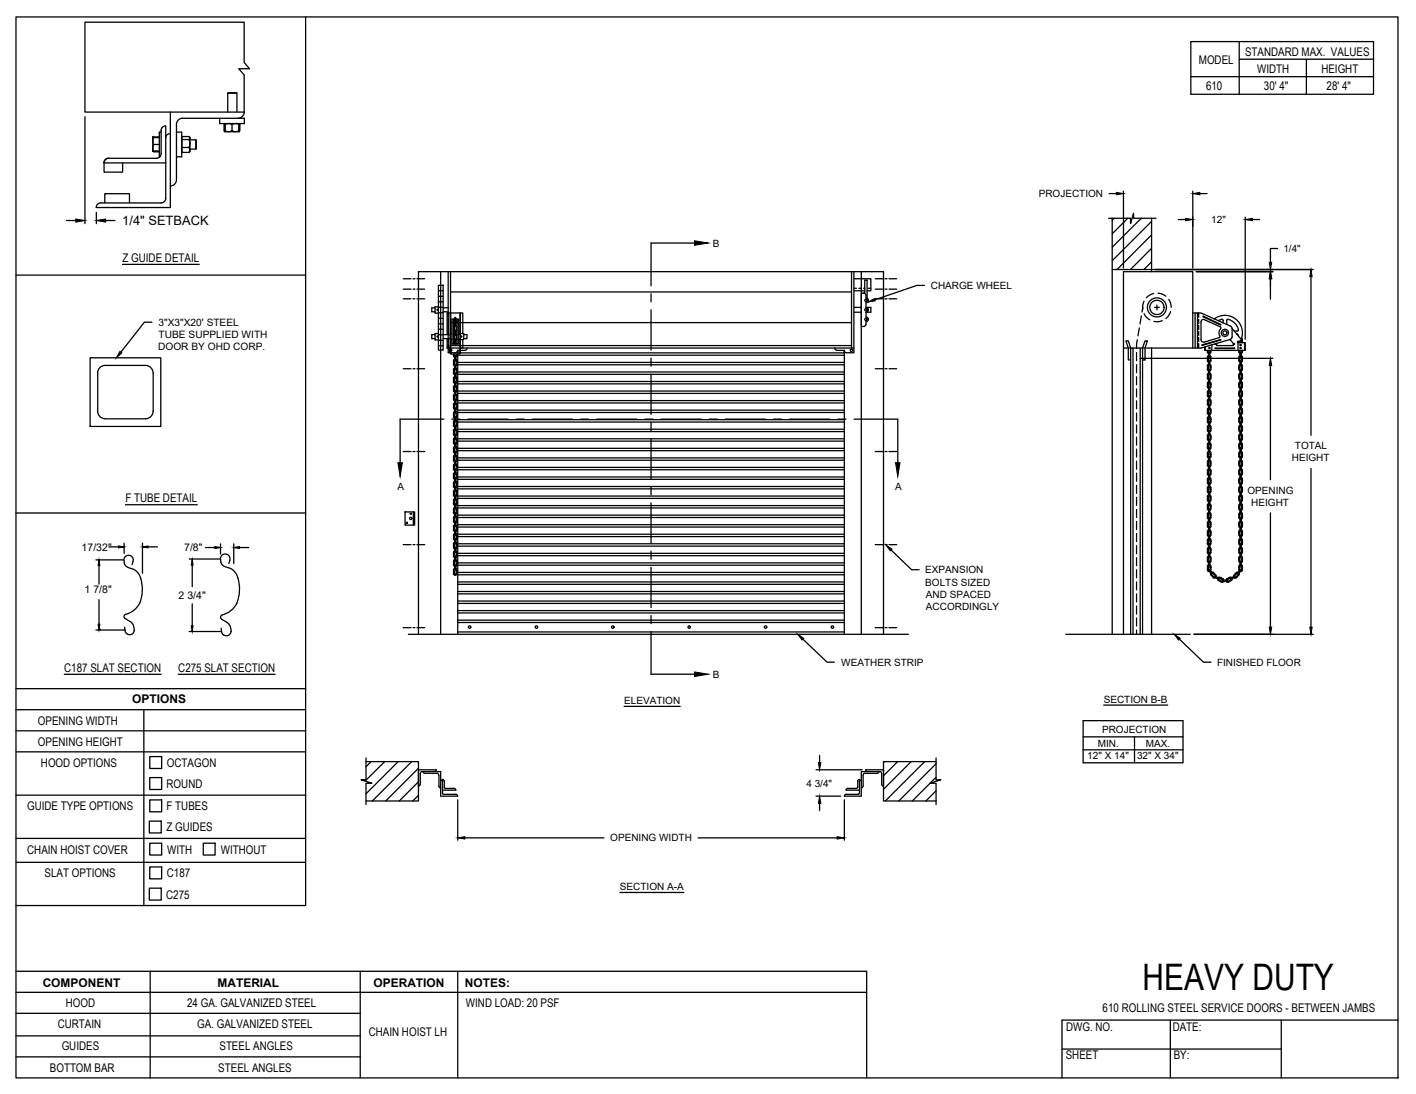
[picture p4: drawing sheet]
<svg xmlns="http://www.w3.org/2000/svg" width="279mm" height="216mm" viewBox="0 0 279 216" stroke-linecap="round" stroke-linejoin="round" font-family="sans-serif">
<!-- layer: ANNOTATIONS -->
<g fill="none" stroke="#000" stroke-width=".25">
<path d="M16.8 23v21.1M218.9 38.2h1.4M221.7 37.7v15.2M235.4 37.7v15.2M236.7 38.2h1.5M13.1 43.5h1.8M19 41.9v2.2M20.8 43.5h1.9M182.4 56.3h-1.5l-8.3 2.9M227.4 53.2h31.7M232.5 43.3h1.4M236.1 53.6h15.1"/>
<path d="M245.7 42.9v24M247.1 43.3h1.4M250.7 55v4.1M252.1 49h-1.4v2.8M258.7 54.6v31.3M30 63.6h-1.5l-4.6 5.9M225 70.7h26.2M250.7 72.1v22.6M258.7 92.5v31.3M18.9 110.5h5.4M19.5 110.5v4.8M19.5 118.3v6"/>
<path d="M21.5 107.9h3M24.5 107.2v2M28.1 107.2v5.9M28.1 107.9h3M37.3 110.3h6.2M37.9 110.3v5.5M37.9 119.2v5.4M40.5 108.1h3M43.5 107.3v2M46.1 107.3v3.9M46.1 108.1h3M175.8 108.5l4.1 3.9h1.5"/>
<path d="M250.7 101.2v22.6M18.9 124.3h5.8M37.3 124.6h6.2M123.1 139.4h11.1M158.4 126.1l4.8 4.6h1.5M217.8 139.1h12.6M232.7 126.1l4.8 4.6h1.5M235.6 125.2h23.5M90.3 157.8v8M161 151.9h9.1M161 157.1h4.9M161.7 149.1v1.4"/>
<path d="M161.7 158.5v1.5M166.6 157.8v8M213.7 142.2h19.7v8.3h-19.7zM213.7 145.4h19.7M213.7 148h19.7M223.9 145.4v5.1M91.7 165.4h27.5M122.3 176.1h12.6M137.8 165.4h27.4"/>
</g>
<!-- layer: CHAIN HOIST LH -->
<g fill="none" stroke="#000" stroke-width=".25">
<path d="M79.6 55h1.5M79.6 57.1h1.5M79.6 59h1.5M81.5 55h.4M81.5 57.1h.4M81.5 59h.4M82.3 55h1.5M82.3 57.1h1.5M82.3 59h1.5M86.5 56.3h.9v12.8h-.9zM86.5 59.6h.9M86.5 58.5h.9"/>
<path d="M86.5 57.4h.9M87 53.6v71.6M88.4 53.6v16h1.4l.4-.2 .1-.3v56.1M88.9 53.6v15.1M88.9 57.6h79.1M168 53.6v15.1M168.5 53.6v16h-1.4h-.3l-.2-.5v56.1M168.5 55h3.3v2.4h-.7M168.5 57.4h2.1M168.5 56.9h.5M169.5 56.9h.4M169.9 53.6v71.6"/>
<path d="M170.4 57.8l.4 .3 .1 .7a.48 .48 0 0 1 .4 .5 .48 .48 0 0 1-.4 .4v1M170.4 57.8h-.5v6.6h.5M170.4 56.9h.2M170.6 57.9v-2.6h.5v3.5M171.3 56.9h.5M172.7 55h1.5M172.7 57.1h1.5M172.7 59h1.5M174.6 55h.4M174.6 57.1h.4M174.6 59h.4M175.4 55h1.5"/>
<path d="M175.4 57.1h1.5M175.4 59h1.5M218.8 43.1h4.3v1l.6-2v1h4.4M219.5 53.2h7.7M219.5 43.1v82.1M219.9 43.1l-.4 .4M222.5 43.1l-3 3M225.2 43.1l-5.7 5.7M225.7 59.5l-.2 .9v.7M227.2 43.1v10.5M227.2 43.7l-7.7 7.8M227.2 46.4l-6.8 6.8"/>
<path d="M227.2 49l-4.1 4.2M227.2 51.7l-1.5 1.5M227.6 57.9l-.6 .2-.8 .7M228.5 57.8l.8 .2 .7 .5M230.6 59.1l.3 .6 .2 1M79.6 72.8h1.5M81.5 72.8h.4M82.3 72.8h1.5M85.9 60.7h-.7v.8h.7M85.9 66h-.7v.8h.7M86.3 61.1h.1zM86.4 66.4h.1"/>
<path d="M86.5 68.2h.9M86.5 61.7h.9M86.5 60.6h.9M86.5 60.6h-.6v1.2h.6M86.5 65.8h-.6v1.3h.6M86.5 67.2h.9M86.5 65h.9M86.5 63.9h.9M86.5 62.8h.9M87.4 61.5h1.1M87.4 60.7h1.1M87.4 66.8h1.4"/>
<path d="M88.2 66.8v1.9h80.3M88.5 61.8v.7M88.5 62.9v.8M88.5 64.1v.8M88.5 65.3v.7M88.5 66.8v.7M88.5 67.9v.8M88.8 61.8v8l.1-2.7 .2-.2M88.8 66l-2.3 .1M88.8 69.4v.2M88.8 68.1v.3M88.9 68.2h79.1"/>
<path d="M88.9 63.7h79.1M88.9 69.8l.2 .1M88.9 67.9h1.9M88.9 61.8v4M88.9 65.8l.2 .1M89.1 66.9h.1M89.1 65.9h.1M89.5 78.8l.2 .3M89.5 75.3l.2 .4M89.5 63.4l.2 .4M89.5 65.2l.2 .3M89.5 66.9l.2 .3"/>
<path d="M89.5 76.4v.8l.2 .2M89.5 78.4h.2v.4M89.5 72.9v.9l.2 .2M89.5 69.9v.4l.2 .2M89.5 63.4h.2h-.2M89.5 66.5h.2v.4M89.6 77.1l.1 .1M89.6 78.8l.1 .2M89.6 71.9l.1 .2M89.6 70.2l.1 .2M89.6 73.6l.1 .2M89.6 75.3l.1 .2"/>
<path d="M89.6 63.4l.1 .2M89.6 65.2l.1 .1M89.6 66.9l.1 .1M89.7 79.8v.3h-.2h.2v.4M89.7 78.1v.3h-.2M89.7 76.4v.2h-.2l.2 .1v.4M89.7 71.2v.3h-.2h.2v.4M89.7 74.7v.2h-.2l.2 .1v.4M89.7 72.9v.3h-.2h.2v.4M89.7 66.2v.3h-.2M89.7 64.5v.2h-.2l.2 .1v.4M89.7 63.2v.3"/>
<path d="M89.7 69.9v.3M89.7 79.5a1.09 1.09 0 0 0 0 1.3M89.7 77.8l-.2 .1v.9M89.7 76l-.2 .4M89.7 70.9a1.09 1.09 0 0 0 0 1.4M89.7 72.6l-.2 .3M89.7 74.3l-.2 .2v.9M89.7 62.9l-.2 .3M89.7 67.6l-.2 .3v-4.9h-.3v4.9M89.7 65.8l-.2 .4M89.7 64.1l-.2 .4M89.7 79.7l-.1 .1"/>
<path d="M89.7 77.9l-.1 .2M89.7 76.2l-.1 .2M89.7 71.1l-.1 .1M89.7 72.8l-.1 .1M89.7 74.5l-.1 .1M89.7 63l-.1 .2M89.7 67.8l-.1 .1M89.7 66l-.1 .2M89.7 64.3l-.1 .2M89.7 78h.2M89.7 70.3h.2M89.7 73.7h.2"/>
<path d="M89.7 67h.2M89.7 75.9h.2v.4M89.7 70.3v.8h.2M89.7 73.7v.9h.2M89.7 74.1h.2h-.2M89.7 72.4h.2v.5M89.7 67l.1 .9M89.7 77.6h.2v.4M89.7 65.6h.2M89.9 78.9h-.2v.8h.2M89.9 77.1h-.2v.9M89.9 75.4h-.2v.9h.2"/>
<path d="M89.9 72h-.2v.8h.2M89.9 63.5h-.2v.9h.2M89.9 62.7h-.2v.5h.2M89.9 67.8v.1M89.9 65.2l-.2 .1v.8h.2M89.9 79.7l.1 .1M89.9 77.9l.1 .2M89.9 76.2l.1 .2M89.9 71.1l.1 .1M89.9 74.5l.1 .1M89.9 72.8l.1 .1M89.9 63l.1 .2"/>
<path d="M89.9 67.8l.1 .1M89.9 66l.1 .2M89.9 64.3l.1 .2M89.9 79.5l.3 .3-.1 .9-.2 .1M89.9 77.8l.2 .1 .1 .9M89.9 76l.3 .4M89.9 70.9l.3 .3-.1 .9-.2 .2M89.9 74.3l.2 .2 .1 .9M89.9 72.6l.3 .3M89.9 62.9l.3 .3M89.9 67.6l.3 .3v-4.9h.3v4.9M89.9 65.8l.3 .4"/>
<path d="M89.9 64.1l.3 .4M89.9 78.9v.4h-.2h.2v.4M89.9 77.2v.4h-.2M89.9 70.3v.4h-.2h.2v.4M89.9 72v.4h-.2M89.9 63.5v.4h-.2h.2v.5M89.9 67v.4h-.2h.2v.4M89.9 62.7v.5M89.9 65.3v.8M89.9 73.7v.9M89.9 75.4v.4h-.2M90 78.8l-.1 .2"/>
<path d="M90 77.1l-.1 .1M90 70.2l-.1 .2M90 71.9l-.1 .2M90 75.3l-.1 .2M90 73.6l-.1 .2M90 63.4l-.1 .2M90 66.9l-.1 .1M90 65.2l-.1 .1M90 63.2v.3M90 64.5v.7M90 66.2v.7M90 69.9v.3"/>
<path d="M90 71.2v.7M90 72.9v.7M90 74.7v.7M90 76.4v.7M90 78.1v.7M90 79.8v.7M90.2 78.8l-.3 .3M90.2 75.3l-.3 .4M90.2 63.4l-.3 .4M90.2 66.9l-.3 .3M90.2 65.2l-.3 .3M90.2 76.4l-.1 .8-.2 .2"/>
<path d="M90.2 69.9l-.1 .4-.2 .2M90.2 72.9l-.1 .9-.2 .2M90.3 79.5h76.3M90.3 79.1h76.3M90.3 77.6h76.3M90.3 77.2h76.3M90.3 75.8h76.3M90.3 75.3h76.3M90.3 73.9h76.3M90.3 73.4h76.3M90.3 72h76.3M90.3 71.5h76.3"/>
<path d="M90.3 70.1h76.3M90.3 69.6h76.3M90.5 66.9l.2 .2 .1 2.7M90.5 65.9h.1M90.7 65.8l-.1 .1M90.8 69.8l-.2 .1h-1.5M90.8 61.8v4M90.8 68.1v.3M90.8 69.4v.2M90.8 61.8v8M90.8 65.8h.7v1.2h-.7M91 66.4v.1z"/>
<path d="M91.3 65.8v-4h-3.1v4.2M91.3 67v1.7h-.5M91.5 66h.6v.8h-.6M92.2 68.7l-.1 .2-.4 .3h-1.4v.4M164.7 68.7l.2 .4 .3 .1M165.2 69.2h1.4v.4M168.5 60.7h1.4M168.5 61.6h1.4M170.9 60.7a.48 .48 0 0 1 .4 .4 .48 .48 0 0 1-.4 .5M170.9 64l-.3 .4h-.2M170.9 61.6v.9a.48 .48 0 0 1 .4 .5 .48 .48 0 0 1-.4 .5v.5M170.9 60.7h.9v.9h-.9"/>
<path d="M172.7 72.8h1.5M174.6 72.8h.4M175.4 72.8h1.5M223.1 71h-.5v-2.3l-.4-1.4h.4l.5 1.4v56.5M223.6 68.7v56.5M224.3 69.6v1.6M224.3 72v1.6M224.3 74.3v1.6M224.3 76.7v1.6M224.3 79.1v1.6M224.4 67.1l-.1 1.7M224.8 64.7l-.3 1.6"/>
<path d="M225 68.7v56.5M225.2 62.4l-.3 1.5M225.4 71h.5v-2.3l.5-1.4h-.5l-.5 1.4v56.5M225.5 60.7l-.2 .9M225.7 61.9l.5 .7 .7 .5M227.2 68.7v56.5M227.8 60.7h.9M228.3 60.2v1M229.3 63.3l-.9 .2-.7-.1M231 61.5l-.5 .9-.4 .5M235.4 68.7v-15.1h-13.7v71.6M235.4 61.8h1.6l5.8 2.6"/>
<path d="M235.8 61.8v6.9M236.3 61.8v6.9M236.5 61.8v.8M236.5 63v.8M236.5 64.2v.8M236.5 65.4v.8M236.5 66.6v.8M236.5 67.8v.9M237 63.5l.2-.4h.5l3.2 1.4v.4M237 63.5v3.5l.2 .4 .4 .1M237.4 62.5l.1-.1 3.4 1.7-3.5-1.6M237.8 68.4v.8"/>
<path d="M238.2 74.6l.3 .4M238.2 72.9l.3 .3M238.2 78.1l.3 .3M238.2 76.3l.3 .4M238.2 79.8l.3 .3M238.2 71.2l.3 .3M238.2 69.5l.3 .3M238.3 70.8h.1l.1 .5M238.3 69.2v.3M238.3 70.5v.7M238.3 72.2v.7M238.3 73.9v.7"/>
<path d="M238.3 75.6v.7M238.3 77.4v.7M238.3 79.1v.7M238.4 72.2l.1 .8M238.4 75.6l.1 .9M238.4 69.2l.1 .4M238.5 73.6l-.3 .3M238.5 71.9l-.3 .3M238.5 77l-.3 .4M238.5 75.3l-.3 .3M238.5 78.7l-.3 .4M238.5 70.1l-.3 .4"/>
<path d="M238.5 73.8v1M238.5 72l-.1 .2M238.5 77.2v1M238.5 75.5l-.1 .1M238.5 78.9v1M238.5 70.3l-.1 .5h-.1M238.5 74.7h.2M238.5 73h.2M238.5 77.3h.2M238.5 74.7v.4h.2M238.5 73v.4h.2h-.2l.1 .5 .1-.9M238.5 77.3l.1-1 .1 1"/>
<path d="M238.5 71.2l.2 .1v.4h-.2h.2l-.1 .5zM238.5 78.1h.2l-.1 1-.1-.6h.2h-.2zM238.5 69.5h.2v.5h-.2h.2l-.1 .5zM238.7 75.5l.1 .1M238.7 73.8l.1 .1M238.7 72l.1 .2M238.7 77.2l.1 .2M238.7 78.9l.1 .2M238.7 70.3l.1 .2M238.7 73.6l.2 .2v.8l-.2 .4M238.7 71.9l.2 .3M238.7 77a1.02 1.02 0 0 1 0 1.4"/>
<path d="M238.7 75.3l.2 .3M238.7 78.7l.2 .4v.8l-.2 .2M238.7 70.1l.2 .4v.8l-.2 .2M238.7 74.7l-.1 .9-.1-.5h.2M238.7 76.8h-.2h.2M238.7 68.1l-.1 .1M238.8 74.6l-.1 .2M238.8 72.9l-.1 .1M238.8 76.3l-.1 .2M238.8 78.1l-.1 .1M238.8 79.8l-.1 .1M238.8 69.5l-.1 .1"/>
<path d="M238.8 71.2l-.1 .1M238.8 73.9v.3h.1h-.1v.4M238.8 72.2v.3h.1M238.8 77.4v.2h.1h-.1v.5M238.8 75.6v.3h.1h-.1v.4M238.8 79.1v.3h.1h-.1v.4M238.8 69.2v.3M238.8 70.5v.7M238.9 72.2v.8l-.2 .2M238.9 72.5h-.1v.4M238.9 75.6v.9l-.2 .2M238.9 69.2v.4l-.2 .2"/>
<path d="M239.1 68.1v1.1M239.6 62.9a3.5 3.5 0 0 1 4.2 0 3.5 3.5 0 0 1 1.1 4.1M239.8 67.8v.1M239.8 68.7v.1M239.8 68.7h3.8v.1M239.8 68.8h3.8M239.8 67.9h.3M239.9 67.8h.2M240.8 67.1v-.1l-3.6 1.1M240.8 64.9a1.51 1.51 0 0 0-.1 1.6l-3.1 1M240.9 67.1l-3.7 1.1v-.1M241 63l.3 .1v.6"/>
<path d="M241 63l-.6 .3M242.3 63a2.46 2.46 0 0 1 2 2.2l-.8 .1M242.3 63l-.2 .1v1M242.7 67l.7 .7v.5h-3.3v-.4M242.8 67l-5.8 1.7h-15.3M242.8 64.4l.3 .4M243.1 66.5l-.3 .5M243.1 66.5v-1.7l2 2.4-.8 .2M243.4 67.8l.2 .1h-.2M244.1 66l.3 .3M244.1 66h.1M244.2 67.4v.1l.1 .1"/>
<path d="M244.3 67.6h1.4v1.6h-8v-.7M244.3 67.6v1.6M244.5 75.6v.9l.2 .2M244.5 72.5h.1l.1 .5M244.5 72.2v.8l.2 .2M244.5 69.2v.4l.2 .2M244.6 75.6v.3h-.1h.1l.1 .6M244.6 72.2v.3h-.1M244.6 69.2l.1 .4M244.6 67.5v.1M244.7 78.7l-.2 .4v.8l.2 .2M244.7 77a1.02 1.02 0 0 0 0 1.4"/>
<path d="M244.7 75.3l-.2 .3M244.7 71.9l-.2 .3M244.7 73.6l-.2 .2v.8l.2 .4M244.7 70.1l-.2 .4v.8l.2 .2M244.7 78.9l-.1 .5h-.1h.1l.1 .5M244.7 77.2l-.1 .4h-.1h.1l.1 .6M244.7 72l-.1 .2M244.7 73.8l-.1 .4h-.1h.1l.1 .6M244.7 75.5l-.1 .1M244.7 70.3v1M244.7 77.3h.2M244.7 73h.2"/>
<path d="M244.7 74.7h.2M244.7 78.5h.2h-.2M244.7 73v.8h.2M244.7 74.7v.9h.2M244.7 75.1h.2v.5M244.8 67.2l-.2 .4M244.9 78.1h-.2v.9h.2M244.9 79.9h-.2v.8M244.9 76.4h-.2v.9M244.9 71.3h-.2v.4h.2h-.2v.4h.2M244.9 69.5l-.2 .1v.8h.2M244.9 78.9v1"/>
<path d="M244.9 75.5l.1 .1M244.9 77.2v1M244.9 72l.1 .2M244.9 73.8v1M244.9 70.3l.1 .5h.2M244.9 78.7l.3 .4-.1 .8-.2 .2M244.9 75.3l.3 .3M244.9 77l.3 .4-.1 .8-.2 .2M244.9 71.9l.3 .3M244.9 73.6l.2 .2 .1 .8-.3 .4M244.9 70.1l.2 .2 .1 .9-.3 .3M244.9 76.4v.4h-.2h.2v.5"/>
<path d="M244.9 79.9v.4h-.2M244.9 73v.4h-.2h.2v.5M244.9 74.7v.4h-.2M244.9 69.6v.8M244.9 70h-.2h.2M244.9 71.3v.8M244.9 78.1v.9M244.9 66.9l.1 .1M245 75.6l-.1 .9M245 72.2l-.1 .8M245 69.2l-.1 .4M245 67.6v-.3h.2v.3"/>
<path d="M245 67.1h.1M245 66.7l.2 .6h-.2v-.1M245.2 75.6l-.1 .9-.2 .2M245.2 72.2l-.1 .8-.2 .2M245.2 69.2l-.1 .4-.2 .2M245.2 70.8h-.2l-.1 .5M245.6 67.6v1.6M79.6 89.1h1.5M81.5 89.1h.4M82.3 89.1h1.5M89.5 90.8l.2 .4M89.5 92.1h.2v.5"/>
<path d="M89.5 98.7v.9l.2 .2M89.5 97.3h.2v.4M89.5 97v.9l.2 .2M89.5 95.6h.2v.4M89.5 86.7v.8l.2 .2M89.5 83.5h.2v.5M89.5 81.8h.2v.4M89.6 90.8l.1 .2M89.6 92.6l.1 .1M89.6 94.3l.1 .1M89.6 99.4l.1 .2M89.6 96l.1 .1"/>
<path d="M89.6 97.7l.1 .2M89.6 85.7l.1 .1M89.6 84l.1 .1M89.6 87.4l.1 .1M89.6 89.1l.1 .2M89.6 82.2l.1 .2M89.6 80.5l.1 .2M89.7 90.1v.3h-.2h.2v.4M89.7 93.6v.3h-.2h.2v.4M89.7 91.9v.2h-.2M89.7 98.7v.3h-.2h.2v.4M89.7 97v.3h-.2"/>
<path d="M89.7 95.3v.3h-.2M89.7 83.3v.2h-.2M89.7 85v.2l-.2 .1h.2v.4M89.7 88.4v.3h-.2h.2v.4M89.7 86.7v.3h-.2h.2v.4M89.7 81.5v.3h-.2M89.7 93.2a1.09 1.09 0 0 0 0 1.4M89.7 89.8l-.2 .2v.8M89.7 91.5l-.2 .4v.8l.2 .2M89.7 98.4l-.2 .3M89.7 94.9l-.2 .2v.9l.2 .3M89.7 96.7l-.2 .3"/>
<path d="M89.7 82.9l-.2 .4v.8l.2 .2M89.7 84.6l-.2 .2v.9l.2 .3M89.7 86.3l-.2 .4M89.7 88.1l-.2 .3v.9l.2 .1M89.7 81.2l-.2 .2v.8l.2 .4M89.7 90l-.1 .1M89.7 91.7l-.1 .2M89.7 93.4l-.1 .2M89.7 98.6l-.1 .1M89.7 96.8l-.1 .2M89.7 95.1l-.1 .2M89.7 83.1l-.1 .2"/>
<path d="M89.7 84.8l-.1 .2M89.7 86.5l-.1 .2M89.7 88.2l-.1 .2M89.7 81.4l-.1 .1M89.7 91.8h.2M89.7 99.5h.2M89.7 96.1h.2M89.7 88.3h.2M89.7 85.8h.2M89.7 91.3h.2v.5M89.7 99.5v.9h.2M89.7 96.1v.8h.2"/>
<path d="M89.7 96.5h.2h-.2M89.7 87.9h.2h-.2M89.7 86.2h.2v.4M89.7 85.8v.8h.2M89.7 89.6h.2v.5M89.7 99.9h.2v.5M89.9 92.6h-.2v.9h.2M89.9 90.9h-.2v.9M89.9 94.4h-.2v.8h.2M89.9 97.8h-.2v.9l.2-.1M89.9 89.2h-.2v.9h.2M89.9 82.3h-.2v.9h.2"/>
<path d="M89.9 84h-.2v.9h.2M89.9 87.5h-.2v.8M89.9 80.6h-.2v.8h.2M89.9 90l.1 .1M89.9 93.4l.1 .2M89.9 91.7l.1 .2M89.9 98.6l.1 .1M89.9 96.8l.1 .2M89.9 95.1l.1 .2M89.9 83.1l.1 .2M89.9 84.8l.1 .2M89.9 88.2l.1 .2"/>
<path d="M89.9 86.5l.1 .2M89.9 81.4l.1 .1M89.9 89.8l.2 .2 .1 .8M89.9 93.2l.2 .2 .1 .9-.3 .3M89.9 91.5l.2 .2 .1 .9-.3 .3M89.9 98.4l.3 .3M89.9 96.7l.3 .3M89.9 94.9l.2 .2 .1 .9-.3 .3M89.9 82.9l.3 .4-.1 .8-.2 .2M89.9 84.6l.3 .4-.1 .8-.2 .2M89.9 88.1l.2 .2 .1 .8-.3 .3M89.9 86.3l.3 .4"/>
<path d="M89.9 81.2l.3 .3-.1 .9-.2 .2M89.9 92.6v.4h-.2h.2v.5M89.9 90.9v.4h-.2M89.9 97.8v.4h-.2h.2v.5M89.9 99.5v.4h-.2M89.9 94.4v.4h-.2h.2v.4M89.9 89.2v.4h-.2M89.9 82.3v.4h-.2h.2v.5M89.9 84v.4h-.2l.2 .1v.4M89.9 85.8v.3h-.2M89.9 80.6v.4h-.2h.2v.4M89.9 87.5v.8"/>
<path d="M89.9 96.1v.8M90 90.8l-.1 .2M90 94.3l-.1 .1M90 92.6l-.1 .1M90 99.4l-.1 .2M90 97.7l-.1 .2M90 96l-.1 .1M90 84l-.1 .1M90 85.7l-.1 .1M90 89.1l-.1 .2M90 87.4l-.1 .1M90 80.5l-.1 .2"/>
<path d="M90 82.2l-.1 .2M90 81.5v.7M90 83.3v.7M90 85v.7M90 86.7v.7M90 88.4v.7M90 90.1v.7M90 91.9v.7M90 93.6v.7M90 95.3v.7M90 97v.7M90 98.7v.7"/>
<path d="M90.2 90.8l-.3 .4M90.2 98.7l-.1 .9-.2 .2M90.2 97l-.1 .9-.2 .2M90.2 86.7l-.1 .8-.2 .2M90.3 99.8h76.3M90.3 98.4h76.3M90.3 97.9h76.3M90.3 96.5h76.3M90.3 96h76.3M90.3 94.6h76.3M90.3 94.1h76.3M90.3 92.7h76.3"/>
<path d="M90.3 92.2h76.3M90.3 90.8h76.3M90.3 90.4h76.3M90.3 88.9h76.3M90.3 88.5h76.3M90.3 87.1h76.3M90.3 86.6h76.3M90.3 85.2h76.3M90.3 84.7h76.3M90.3 83.3h76.3M90.3 82.8h76.3M90.3 81.4h76.3"/>
<path d="M90.3 80.9h76.3M172.7 89.1h1.5M174.6 89.1h.4M175.4 89.1h1.5M224.3 81.5v1.6M224.3 83.9v1.5M224.3 86.3v1.5M224.3 88.6v1.6M224.3 91v1.6M224.3 93.4v1.6M224.3 95.8v1.6M224.3 98.1v1.6"/>
<path d="M238.2 91.8l.3 .3M238.2 95.3l.3 .3M238.2 93.5l.3 .4M238.2 98.7l.3 .3M238.2 97l.3 .3M238.2 84.9l.3 .4M238.2 86.6l.3 .4M238.2 90.1l.3 .3M238.2 88.4l.3 .3M238.2 81.5l.3 .3M238.2 83.2l.3 .4M238.3 80.8v.7"/>
<path d="M238.3 82.5v.7M238.3 84.2v.7M238.3 86v.7M238.3 87.7v.7M238.3 89.4v.7M238.3 91.1v.7M238.3 92.8v.7M238.3 94.6v.7M238.3 96.3v.7M238.3 98v.7M238.3 99.7v.7M238.4 86.6l.1 .2"/>
<path d="M238.4 90.1l.1 .2M238.4 98l.1 .8M238.4 86v.7M238.5 90.8l-.3 .3M238.5 94.2l-.3 .4M238.5 92.5l-.3 .3M238.5 99.4l-.3 .3M238.5 97.7l-.3 .3M238.5 95.9l-.3 .4M238.5 83.9l-.3 .3M238.5 85.6l-.3 .3M238.5 89.1l-.3 .3"/>
<path d="M238.5 87.3l-.3 .4M238.5 80.5l-.3 .3M238.5 82.2l-.3 .3M238.5 91v1M238.5 94.4v1M238.5 92.7v1M238.5 99.5l-.1 .9M238.5 97.8l-.1 .2M238.5 96.1v1M238.5 84.1v1M238.5 85.8l-.1 .1M238.5 89.2l-.1 .9"/>
<path d="M238.5 87.5v1M238.5 80.6v1.1M238.5 82.4v1M238.5 80.7h.2M238.5 92.8h.2M238.5 95.3h.2M238.5 98.8h.2M238.5 91h.2M238.5 85h.2M238.5 92.8v-.5h.2h-.2l.1-.5 .1 1M238.5 98.8v.4h.2h-.2l.1 .5 .1-.9M238.5 95.3v.4l.2 .1h-.2l.1 .5 .1-1"/>
<path d="M238.5 85v.4h.2h-.2l.1 .6 .1-1M238.5 93.6h.2l-.1 1-.1-.6h.2h-.2zM238.5 97l.2 .1-.1 .9-.1-.5h.2h-.2zM238.5 83.2l.2 .1-.1 .9zM238.5 86.7h.2l-.1 1-.1-.5h.2l-.2-.1zM238.5 81.5l.2 .1-.1 .9-.1-.5h.2h-.2zM238.7 91l.1 .1M238.7 92.7l.1 .1M238.7 94.4l.1 .2M238.7 99.5l.1 .2M238.7 97.8l.1 .2M238.7 96.1l.1 .2"/>
<path d="M238.7 84.1l.1 .1M238.7 85.8l.1 .1M238.7 87.5l.1 .2M238.7 89.2l.1 .2M238.7 82.4l.1 .1M238.7 80.6l.1 .2M238.7 90.8a1.02 1.02 0 0 1 0 1.3M238.7 92.5l.2 .2v.8l-.2 .4M238.7 94.2l.2 .2v.9l-.2 .3M238.7 99.4l.2 .2v.8M238.7 95.9a1.02 1.02 0 0 1 0 1.4M238.7 97.7l.2 .3"/>
<path d="M238.7 83.9a1.02 1.02 0 0 1 0 1.4M238.7 89.1l.2 .1v.9M238.7 85.6l.2 .3M238.7 87.3l.2 .2v.9l-.2 .3M238.7 82.2a1.02 1.02 0 0 1 0 1.4M238.7 80.5l.2 .3v.9l-.2 .1M238.7 80.3h-.2l.1-.5 .1 .9M238.7 90.6h-.2l.1-.5 .1 .9M238.7 83.7h-.2h.2M238.7 88.9h-.2l.1-.5v1l-.1-.5h.2M238.7 80.3h-.2v.4M238.7 90.6h-.2v.4"/>
<path d="M238.8 91.8l-.1 .2M238.8 93.5l-.1 .2M238.8 95.3l-.1 .1M238.8 97l-.1 .1M238.8 98.7l-.1 .1M238.8 86.6l-.1 .2M238.8 84.9l-.1 .2M238.8 88.4l-.1 .1M238.8 90.1l-.1 .2M238.8 83.2l-.1 .2M238.8 81.5l-.1 .2M238.8 91.1v.3h.1h-.1v.4"/>
<path d="M238.8 94.6v.2h.1M238.8 92.8v.3h.1h-.1v.4M238.8 99.7v.3h.1h-.1v.4M238.8 98v.3h.1h-.1v.4M238.8 96.3v.3h.1h-.1v.4M238.8 84.2v.3h.1h-.1v.4M238.8 86v.2h.1M238.8 89.4v.3h.1h-.1v.4M238.8 87.7v.2h.1l-.1 .1v.4M238.8 80.8v.3h.1M238.8 82.5v.3h.1h-.1v.4M238.9 86.6l-.2 .4"/>
<path d="M238.9 90.1l-.2 .3M238.9 94.8h-.1v.5M238.9 98v.8l-.2 .2M238.9 86.3h-.1v.4M238.9 81.1h-.1v.4M238.9 86v.7M244.5 90.1l.2 .3M244.5 86.6l.2 .4M244.5 81.1h.1l.1 .6M244.5 86.3h.1v.4M244.5 98v.8l.2 .2M244.5 94.8h.1l.1 .6"/>
<path d="M244.5 86v.7M244.6 90.1l.1 .2M244.6 86.6l.1 .2M244.6 86v.2h-.1M244.6 98v.3h-.1h.1l.1 .5M244.7 82.2a1.02 1.02 0 0 0 0 1.4M244.7 80.5l-.2 .3v.9l.2 .1M244.7 89.1l-.2 .1v.9M244.7 87.3l-.2 .2v.9l.2 .3M244.7 83.9a1.02 1.02 0 0 0 0 1.4M244.7 85.6l-.2 .3M244.7 95.9a1.02 1.02 0 0 0 0 1.4"/>
<path d="M244.7 97.7l-.2 .3M244.7 99.4l-.2 .2v.8M244.7 94.2l-.2 .2v.9l.2 .3M244.7 92.5l-.2 .2v.8l.2 .4M244.7 90.8a1.02 1.02 0 0 0 0 1.3M244.7 80.6l-.1 .5h-.1M244.7 82.4l-.1 .4h-.1h.1l.1 .6M244.7 87.5l-.1 .4-.1 .1h.1l.1 .5M244.7 89.2l-.1 .5h-.1h.1v.4M244.7 84.1l-.1 .4h-.1h.1l.1 .6M244.7 85.8l-.1 .1M244.7 96.1l-.1 .5h-.1h.1l.1 .5"/>
<path d="M244.7 97.8l-.1 .2M244.7 99.5l-.1 .5h-.1h.1v.4M244.7 92.7l-.1 .4h-.1h.1l.1 .6M244.7 94.4l-.1 .4h-.1M244.7 91l-.1 .4h-.1h.1l.1 .6M244.7 85h.2M244.7 91h.2M244.7 98.8h.2M244.7 95.3h.2M244.7 92.8h.2M244.7 80.7h.2M244.7 85v.9h.2"/>
<path d="M244.7 85.4h.2h-.2M244.7 95.3v.9h.2M244.7 98.8v.8h.2M244.7 80.3h.2v.4M244.7 90.6h.2v.4M244.7 88.9h.2v.4M244.9 81.6h-.2v.8h.2M244.9 83.3h-.2v.9l.2-.1M244.9 86.7h-.2v.9h.2M244.9 88.4h-.2v.9h.2M244.9 90.2h-.2v.8M244.9 97.1h-.2v.8h.2"/>
<path d="M244.9 91.9h-.2v.9M244.9 93.6h-.2v.9h.2M244.9 82.4v1M244.9 80.6v1.1M244.9 87.5v1M244.9 89.2l.1 .9M244.9 85.8l.1 .1M244.9 84.1v1M244.9 96.1v1M244.9 97.8l.1 .2M244.9 99.5l.1 .9M244.9 92.7v1"/>
<path d="M244.9 94.4v1M244.9 91v1M244.9 82.2l.2 .2 .1 .8-.3 .4M244.9 80.5l.2 .2 .1 .8-.3 .3M244.9 87.3l.3 .4-.1 .8-.2 .2M244.9 89.1l.2 .1 .1 .9M244.9 85.6l.3 .3M244.9 83.9l.2 .2 .1 .8-.3 .4M244.9 95.9l.3 .4-.1 .8-.2 .2M244.9 97.7l.3 .3M244.9 99.4l.2 .2 .1 .8M244.9 92.5l.3 .3-.1 .9-.2 .2"/>
<path d="M244.9 94.2l.3 .4-.1 .8-.2 .2M244.9 90.8l.2 .2 .1 .8-.3 .3M244.9 81.6v.4h-.2h.2v.4M244.9 86.7v.4h-.2l.2 .1v.4M244.9 88.5v.4h-.2M244.9 83.3v.4h-.2h.2v.5M244.9 90.2v.4h-.2M244.9 95.3v.4l-.2 .1h.2v.4M244.9 97.1v.4h-.2h.2v.4M244.9 98.8v.4h-.2h.2v.5M244.9 91.9v.4h-.2h.2v.5M244.9 93.6v.4h-.2h.2v.5"/>
<path d="M244.9 85v.9M245 90.1l-.1 .2M245 86.6l-.1 .2M245 98l-.1 .8M245 86v.7M245.2 90.1l-.3 .3M245.2 86.6l-.3 .4M245.2 98l-.1 .8-.2 .2M245.2 86v.7M79.6 107.5h1.5M79.9 101h1.9v2.6h-1.9zM81.5 107.5h.4"/>
<path d="M81.6 101v2.6M82.3 107.5h1.5M89.5 101.1l.2 .4M89.5 111.5l.2 .3M89.5 105.9h.2v.4M89.5 112.5v.7a.35 .35 0 0 0 .3 .3 .35 .35 0 0 0 .4-.3v-.7M89.5 109.3h.2v.4M89.5 109.1v.8l.2 .2M89.6 102.9l.1 .1M89.6 104.6l.1 .1M89.6 101.1l.1 .2M89.6 108l.1 .2"/>
<path d="M89.6 113.2l.2 .2 .2-.2M89.6 111.5l.1 .1M89.6 109.7l.1 .2M89.6 106.3l.1 .2M89.7 100.5v.2h-.2h.2v.5M89.7 102.2v.2l-.2 .1h.2v.4M89.7 105.6v.3h-.2M89.7 103.9v.3h-.2h.2v.4M89.7 110.8v.2l-.2 .1h.2v.4M89.7 112.5v.3h-.2h.2v.4M89.7 109.1v.2h-.2M89.7 107.3v.3h-.2h.2v.4"/>
<path d="M89.7 100.1l-.2 .2v.9M89.7 101.8l-.2 .2v.9l.2 .3M89.7 103.5l-.2 .4v.8l.2 .2M89.7 105.3l-.2 .3v.9l.2 .1M89.7 107a1.09 1.09 0 0 0 0 1.4M89.7 112.2l-.2 .3M89.7 110.4l-.2 .2v.9M89.7 108.7l-.2 .3M89.7 100.3l-.1 .1M89.7 102l-.1 .2M89.7 103.7l-.1 .2M89.7 105.5l-.1 .1"/>
<path d="M89.7 112.3l-.1 .2M89.7 110.6l-.1 .2M89.7 108.9l-.1 .1M89.7 107.2l-.1 .1M89.7 102.1h.2M89.7 103.8h.2M89.7 109.8h.2M89.7 109.8v.9h.2M89.7 112h.2v.4M89.9 101.2h-.2v.4h.2h-.2v.5M89.9 104.7h-.2v.8h.2M89.9 102.9h-.2v.9"/>
<path d="M89.9 108.1h-.2v.4h.2h-.2v.5h.2M89.9 111.5h-.2v.9h.2M89.9 106.4h-.2v.8h.2M89.9 100.3l.1 .1M89.9 102l.1 .2M89.9 105.5l.1 .1M89.9 103.7l.1 .2M89.9 110.6l.1 .2M89.9 112.3l.1 .2M89.9 108.9l.1 .1M89.9 107.2l.1 .1M89.9 100.1l.2 .2 .1 .9"/>
<path d="M89.9 101.8l.3 .4-.1 .8-.2 .2M89.9 105.3l.2 .2 .1 .8-.3 .3M89.9 103.5l.2 .2 .1 .9-.3 .3M89.9 110.4l.2 .2 .1 .9M89.9 112.2l.3 .3M89.9 108.7l.3 .3M89.9 107l.2 .2 .1 .8-.3 .4M89.9 104.7v.4h-.2h.2v.4M89.9 103v.4h-.2h.2v.4M89.9 109.8v.4h-.2h.2v.5M89.9 111.5v.5h-.2M89.9 106.4v.4h-.2h.2v.5"/>
<path d="M89.9 101.2v.9M89.9 108.1v.9M90 101.1l-.1 .2M90 102.9l-.1 .1M90 104.6l-.1 .1M90 106.3l-.1 .2M90 111.5l-.1 .1M90 109.7l-.1 .2M90 108l-.1 .2M90 100.5v.7M90 102.2v.7M90 103.9v.7"/>
<path d="M90 105.6v.7M90 107.3v.7M90 109.1v.6M90 110.8v.7M90 112.5v.7M90.2 101.1l-.3 .4M90.2 111.5l-.3 .3M90.2 109.1l-.1 .8-.2 .2M90.3 119.1h76.3M90.3 118.6h76.3M90.3 117.2h76.3M90.3 116.7h76.3"/>
<path d="M90.3 115.3h76.3M90.3 114.9h76.3M90.3 113.4h76.3M90.3 113h76.3M90.3 111.5h76.3M90.3 111.1h76.3M90.3 109.7h76.3M90.3 109.2h76.3M90.3 107.8h76.3M90.3 107.3h76.3M90.3 105.9h76.3M90.3 105.4h76.3"/>
<path d="M90.3 104h76.3M90.3 103.5h76.3M90.3 102.1h76.3M90.3 101.7h76.3M90.3 100.2h76.3M172.7 107.5h1.5M174.6 107.5h.4M175.4 107.5h1.5M224.3 100.5v1.6M224.3 102.9v1.6M224.3 105.3v1.6M224.3 107.7v1.6"/>
<path d="M224.3 110.1v1.6M224.3 112.4v1.6M224.3 114.8v1.6M224.3 117.2v1.6M224.3 119.6v1.6M238.2 102.1l.3 .4M238.2 100.4l.3 .3M238.2 103.9l.3 .3M238.2 105.6l.3 .3M238.2 107.3l.3 .3M238.2 112.4l.2 .3 .3 .1M238.2 110.7l.3 .4"/>
<path d="M238.2 109l.3 .4M238.3 101.5v.7M238.3 103.2v.7M238.3 104.9v.7M238.3 106.6v.7M238.3 108.3v.7M238.3 110v.7M238.3 111.8v.7M238.4 100.4l.1 .2M238.4 103.9l.1 .1M238.4 101.5l.1 .8M238.4 111.8v.6l.2 .2"/>
<path d="M238.5 101.1l-.3 .3M238.5 102.8l-.3 .4M238.5 106.2l-.3 .4M238.5 104.5l-.3 .4M238.5 111.4l-.3 .3M238.5 109.7l-.3 .3M238.5 108l-.3 .3M238.5 101.3l-.1 .1M238.5 103l-.1 .9M238.5 106.4v1M238.5 104.7v1M238.5 111.6l-.1 .1"/>
<path d="M238.5 109.9v1M238.5 108.2v1M238.5 103.1h.2M238.5 106.5h.2M238.5 109.1h.2M238.5 103.1v-.5h.2v.5M238.5 106.5l.1-.9 .1 .9M238.5 109.1l.1 .9 .1-.5h-.2h.2v-.4M238.5 103.9h.2l-.1 1-.1-.5h.2l-.2-.1zM238.5 102.2h.2v.4h-.2zM238.5 107.3l.2 .1-.1 .9-.1-.5h.2h-.2zM238.5 112.5l.4 .3-.1 .1z"/>
<path d="M238.7 101.3l.1 .1M238.7 103l.1 .2M238.7 104.7l.1 .2M238.7 106.4l.1 .2M238.7 111.6l.1 .1M238.7 109.9l.1 .1M238.7 108.2l.1 .1M238.7 101.1l.2 .3M238.7 102.8l.2 .2v.9M238.7 104.5a1.02 1.02 0 0 1 0 1.4M238.7 106.2l.2 .2v.9l-.2 .3M238.7 108l.2 .3v.9l-.2 .2"/>
<path d="M238.7 111.4l.2 .3M238.7 109.7l.2 .2v.8l-.2 .4M238.7 100.9h-.2l.1-.5v1l-.1-.5h.2M238.7 106.1h-.2h.2M238.7 111.2h-.2l.1-.5v1l-.1-.5h.2M238.8 100.4l-.1 .2M238.8 103.9l-.1 .1M238.8 105.6l-.1 .1M238.8 102.1l-.1 .2M238.8 109l-.1 .2M238.8 112.4l-.1 .2M238.8 110.7l-.1 .2"/>
<path d="M238.8 107.3l-.1 .1M238.8 101.5v.2h.1h-.1v.5M238.8 103.2v.2h.1h-.1v.5M238.8 106.6v.3h.1M238.8 104.9v.3h.1h-.1v.4M238.8 111.8v.2h.1h-.1v.5M238.8 110v.3h.1h-.1v.4M238.8 108.3v.3h.1M238.9 113v.3l.5 .7 .3 .1 .2-.1M238.9 100.4l-.2 .3M238.9 103.9l-.2 .3M238.9 106.9h-.1v.4"/>
<path d="M238.9 101.5v.8l-.2 .2M238.9 111.8l-.1 .9M238.9 108.6h-.1v.4M239 113.2l.1 .1M239 112.9l.5 .1M239.1 113.4l.4 .5h.3M239.2 113.1l-.1 .1M239.2 113.1l-.3-.3-.1 .1 .3 .3M239.5 113l.1 .2-.1 .1-.3-.2M239.8 113.7l-.1 .2M239.8 113.7l.3 .2v.2l-.4-.2M239.9 113.5l.1 .3"/>
<path d="M239.9 113.5l-.3-.3-.1 .1 .3 .5M240.2 114.2l.1 .3 .7 .4 .5-.2M240.3 114l.3-.1 .8 .4M240.4 114.2l.7 .5h.2M240.5 114.3v-.2l-.4-.2v.2l.4 .2M240.5 114.1l.4 .1 .1-.1-.1 .1 .4 .2M241.3 114.4l.1 .1M241.3 114.6v.1M241.3 114.6h.4v.1v-.1h.4v.1M241.3 114.7h.8M241.3 114.3l.2 .2M241.9 114.7l.2 .2h.3"/>
<path d="M242 114.3l-.1 .2M242.1 114.4l-.1 .1M242.7 113.9l.4 .1M242.7 113.9l-.7 .4M242.9 114.1l-.4 .1-.1-.1 .1 .1-.4 .2M242.9 114.3v-.2l.3-.2 .1 .2-.4 .2M243 114.2l-.7 .5h-.2M243.2 114.2l-.1 .3-.7 .4M243.5 113.5l-.1 .3M243.5 113.5l.3-.3 .1 .1-.4 .5M243.6 113.7l.1 .2M243.6 113.7l-.3 .2 .1 .2 .3-.2"/>
<path d="M244.3 113.2l-.1-.1 .3-.3 .1 .1-.1-.1 .4-.3-.6 .7M244.3 112.9h-.2l-.3 .3 .1 .1 .3-.2M244.4 113.2l-.5 .7h-.3M244.5 103.9l.2 .3M244.5 100.4l.2 .3M244.5 106.9h.1l.1 .5M244.5 108.6h.1l.1 .6M244.5 111.8l.1 .9M244.5 101.5v.8l.2 .2M244.5 113v.3l-.5 .7-.3 .1-.2-.1M244.6 103.9l.1 .1M244.6 100.4l.1 .2"/>
<path d="M244.6 111.8v.2h-.1h.1l.1 .6M244.6 101.5v.2h-.1h.1l.1 .6M244.7 106.2l-.2 .2v.9l.2 .3M244.7 108l-.2 .3v.9l.2 .2M244.7 109.7l-.2 .2v.8l.2 .4M244.7 111.4l-.2 .3M244.7 104.5a1.02 1.02 0 0 0 0 1.4M244.7 102.8l-.2 .2v.9M244.7 101.1l-.2 .3M244.7 108.2l-.1 .4h-.1M244.7 109.9l-.1 .4h-.1h.1l.1 .6M244.7 111.6l-.1 .1"/>
<path d="M244.7 104.7l-.1 .5h-.1h.1l.1 .5M244.7 106.4l-.1 .5h-.1M244.7 103l-.1 .4h-.1h.1v.5M244.7 101.3l-.1 .1M244.7 109.1h.2M244.7 106.5h.2M244.7 103.1h.2M244.7 111.2h.2v.5M244.7 100.9h.2v.5M244.7 109.1v.4h.2v-.4M244.9 107.4h-.2v.8h.2M244.9 110h-.2v-.5h.2v.5"/>
<path d="M244.9 110.8h-.2v.9h.2M244.9 102.2h-.2v.4h.2M244.9 103.9h-.2v.9h.2M244.9 105.7h-.2v.8M244.9 100.5h-.2v.9h.2M244.9 108.2v1M244.9 109.9v1M244.9 111.6l.1 .1M244.9 106.4v1M244.9 104.7v1M244.9 103l.1 .9M244.9 101.3l.1 .1"/>
<path d="M244.9 108l.3 .3-.1 .9-.2 .2M244.9 109.7l.3 .3-.1 .9-.2 .2M244.9 111.4l.3 .3M244.9 106.2l.3 .4-.1 .8-.2 .2M244.9 104.5l.3 .4-.1 .8-.2 .2M244.9 102.8l.2 .2 .1 .9M244.9 101.1l.3 .3M244.9 107.4v.4h-.2h.2v.4M244.9 110.8v.4h-.2M244.9 103.9v.4h-.2l.2 .1v.4M244.9 105.7v.4h-.2h.2v.4M244.9 102.6h-.2v.5"/>
<path d="M244.9 100.5v.4h-.2M244.9 102.2v.9M245 103.9l-.1 .1M245 100.4l-.1 .2M245 111.8v.6l-.2 .2M245 101.5l-.1 .8M245.2 103.9l-.3 .3M245.2 100.4l-.3 .3M245.2 111.8l-.1 .8-.4 .2M245.2 101.5l-.1 .8-.2 .2M79.6 123.9h1.5M80.6 125.2h98.6"/>
<path d="M81.5 123.9h.4M82.3 123.9h1.5M82.6 125.2v-71.6h91.7v71.6M90.3 124.7h76.3M90.3 122.9h76.3M90.3 122.4h76.3M90.3 121h76.3M90.3 120.5h76.3M172.7 123.9h1.5M174.6 123.9h.4M175.4 123.9h1.5M210.3 125.2h24.6"/>
<path d="M224.3 122v1.5M224.3 124.4v.8M72.2 150.3h10.4v7.8h-10.4M72.2 149.6v4.3h-1l2.2 .7h-1.2v4.2M73.2 150.3l-1 1M75.9 150.3l-3.8 3.8M78.6 150.3l-6.4 6.4M81.2 150.3l-7.7 7.8M82.6 151.6l-6.5 6.5M82.6 154.3l-3.8 3.8M82.6 157l-1.2 1.1M83.2 152.3h3.8v4.8h3.3l-.4-.3"/>
<path d="M83.5 152.3l.3 .3h2.6l.2 .5M86.1 151.9l-.4 .4M86.1 151.9h-3.5v3.3l.3-.4v-2.1l.3-.5M86.6 155.1l.3 .4M86.6 153.1v2.1M86.9 153.9l.4 .4M87.3 155.9h2.7M87.7 155.4l.2 .2h1.9l.1 .3M87.7 155.4v-1.2l-.4-.4 .1 2.9 2.6 .1M167 155.9h2.6M167.3 155.6l-.4 .3M169.2 155.4l-.2 .2h-1.7"/>
<path d="M169.2 155.4v-1.2l.4-.4-.1 2.9-2.5 .1M169.9 153.9l-.3 .4M170.3 153.1v2l-.4 .4M170.8 151.9l.4 .4M170.8 151.9h3.5v3.3l-.3-.4v-2.1l-.3-.5M173.4 152.3l-.3 .3h-2.6l-.2 .5M173.7 152.3h-3.8v4.8h-3.3l.4-.3M174.5 150.3l-.2 .1M177.1 150.3l-2.8 2.8M179.8 150.3l-5.5 5.5M182.5 150.3l-7.8 7.8M184.7 150.3h-10.4v7.8h10.4"/>
<path d="M184.7 149.6v4.3h1l-2.2 .7h1.2v4.2M184.7 150.7l-7.3 7.4M184.7 153.4l-4.7 4.7M184.7 156.1l-2 2"/>
<circle cx="170.9" cy="59.3" r=".24"/>
<circle cx="86.3" cy="66.4" r=".1"/>
<circle cx="86.3" cy="61.1" r=".1"/>
<circle cx="88.9" cy="69.1" r=".24"/>
<circle cx="91" cy="66.4" r=".1"/>
<circle cx="168" cy="69.1" r=".24"/>
<circle cx="170.9" cy="63" r=".24"/>
<circle cx="170.9" cy="61.1" r=".24"/>
<circle cx="228.3" cy="60.7" r="1.89"/>
<circle cx="228.3" cy="60.7" r="1.42"/>
<circle cx="238.6" cy="68.7" r=".12"/>
<circle cx="241.7" cy="65.7" r=".71"/>
<circle cx="241.7" cy="65.7" r=".39"/>
<circle cx="244.8" cy="68.7" r=".12"/>
<circle cx="244.8" cy="68.1" r=".12"/>
<circle cx="80.3" cy="103.2" r=".12"/>
<circle cx="81" cy="101.4" r=".12"/>
<circle cx="81" cy="102.3" r=".22"/>
<circle cx="92.7" cy="123.8" r=".24"/>
<circle cx="105.8" cy="123.8" r=".24"/>
<circle cx="120.9" cy="123.8" r=".24"/>
<circle cx="136" cy="123.8" r=".24"/>
<circle cx="151.1" cy="123.8" r=".24"/>
<circle cx="164.2" cy="123.8" r=".24"/>
</g>
<!-- layer: ANNOTATIONS -->
<g fill="#000" stroke="#000" stroke-width=".2">
<path d="M220.3 38l1.4 .2-1.4 .2zM235.4 38.2l1.3-.2v.4zM14.9 43.2l1.9 .3-1.9 .3zM19 43.5l1.8-.3v.6zM171.3 59.6l1.3-.7 .1 .5zM233.9 43.1l1.5 .2-1.5 .3zM245.7 43.3l1.4-.2v.5zM250.7 53.6l.2 1.4h-.5zM250.4 51.8h.5l-.2 1.4zM258.7 53.2l.2 1.4h-.5zM23.7 69.3l.3 .3-1 1zM250.7 70.7l.2 1.4h-.5z"/>
<path d="M19.5 110.5l.2 1.1h-.4zM23.4 107.7l1.1 .2-1.1 .2zM28.1 107.9l1.1-.2v.4zM37.9 110.4l.2 1.1h-.4zM42.4 107.9l1.1 .2-1.1 .1zM46.1 108.1l1.1-.2v.3zM174.8 107.5l1.2 .9-.3 .3zM19.3 123.2h.4l-.2 1.1zM37.7 123.5h.4l-.2 1.1zM157.4 125.2l1.2 .8-.3 .3zM231.7 125.2l1.2 .8-.4 .3zM250.4 123.8h.5l-.2 1.4z"/>
<path d="M258.4 123.8h.5l-.2 1.4zM161.5 150.5h.5l-.3 1.4zM161.7 157.1l.3 1.4h-.5zM90.3 165.4l1.4-.3v.5zM165.2 165.1l1.4 .3-1.4 .2z"/>
</g>
<!-- layer: SECTION CUTS -->
<g fill="none" stroke="#000" stroke-width=".25">
<path d="M128.5 58v1.6M137 48h-8.5v8.4M128.5 61.2v7.9M128.5 70.7v1.6M128.5 73.9v7.9M87.6 82.7h-8.6v8.6M89.2 82.7h1.5M92.3 82.7h8M101.9 82.7h1.5M105 82.7h8M114.6 82.7h1.5M117.7 82.7h8"/>
<path d="M127.3 82.7h1.5M128.5 83.4v1.6M128.5 86.6v7.9M128.5 96.1v1.6M128.5 99.3v7.9M130.4 82.7h8M140 82.7h1.5M143.1 82.7h8M152.7 82.7h1.5M155.8 82.7h8M165.4 82.7h1.5M168.5 82.7h8.6v8.6"/>
<path d="M128.5 108.8v1.6M128.5 112v7.9M128.5 121.5v1.6M128.5 124.7v8.4h8.5"/>
</g>
<path d="M137 47.5l2.7 .5-2.7 .4zM78.5 91.3h.9l-.4 2.7zM176.7 91.3h.9l-.5 2.7zM137 132.6l2.7 .5-2.7 .4z" fill="#000" stroke="#000" stroke-width=".2"/>
<!-- layer: DETAILS -->
<g fill="none" stroke="#000" stroke-width=".25">
<path d="M16.8 4.4h31.4v7.9l1 1.3h-2.1l1.1 1.2v7.3h-31.4zM44.9 18.4h1.9v3.7M44.9 18.4v3.7M44.9 18.4h1.9M20.5 32.1v1.9h3.7v-1.8M21.4 31.2a.92 .92 0 0 0-.9 .9l12.2 .1M30.2 29.9h.1M30.2 27.1h.1M30.2 29.9h1.2M30.3 29.9h.1M30.3 29.9h1.1M31.4 27.1h-1.2"/>
<path d="M31.4 28.5h-1.1l-.1 .7 .1 .7h1.1M31.4 27.1h-1.1l-.1 .7 .1 .7M31.4 27.1h-1.2v2.8h.1M31.8 25.8a.92 .92 0 0 1 .9-1v14.3a.92 .92 0 0 1-.9 .9h-11.9M31.8 25.8v4.5a.92 .92 0 0 1-.9 .9h-9.5a.88 .88 0 0 0-.9 .9M31.8 26.1h-.4v4.8h.2M33.6 26.4a.92 .92 0 0 0-.9 .9M33.6 22.1v18.9l-14.6-.1a.92 .92 0 0 1 .9-.9M34.8 35.5a1.22 1.22 0 0 1-1.2 1.2M34.8 26.1h1.1v4.8h-1.1M35.9 29.9h.1M35.9 27.1h.1"/>
<path d="M35.9 27.5h1.4l.2 .8-.2 .8h-1.4M37.3 27.5l.2-.3-.2-.3h-1.4v3.2h1.4l.2-.5-.2-.5M37.4 27l.1 .1v2.8l-.2 .2M37.5 27.6h1.1M37.5 29.4h1.1M38.6 27.6l.1 .1v1.6l-.1 .1M38.6 27.6v1.8M43.3 23.3v1.1h4.9v-1.1h-12.2a1.22 1.22 0 0 0-1.2 1.2v11M44.2 25.8l.2 .2v-.2M44.2 24.6l.2-.2v.2M44.3 25.8l.1 .2M44.3 24.5v1.3"/>
<path d="M44.4 24.4l-.1 .2M44.4 24.6l.7-.2 .7 .2v1.2l-.7 .2-.7-.2zM44.4 25.8v.2h2.7M44.4 24.5l-.1 .1 .1 1.3M44.4 24.5v1.3M45.8 24.6l.7-.2 .6 .2M45.8 25.8l.7 .2 .6-.2v-1.4v1.6M47.1 25.8v.2M47.2 24.4v1.6M47.2 24.4l.1 .2-.1 1.4M48.2 22.1a1.22 1.22 0 0 1-1.2 1.2M20.7 40v-1.8h4.8v1.8"/>
<path d="M17.8 70.6h13.9v13.6h-13.9zM19.3 73.6a1.49 1.49 0 0 1 1.5-1.5h7.9a1.49 1.49 0 0 1 1.5 1.5M19.3 73.6v7.6M30.2 73.6v7.6M19.3 81.1a1.49 1.49 0 0 0 1.5 1.5M20.8 82.7h7.9M30.2 81.1a1.49 1.49 0 0 1-1.5 1.5M24.5 110.6a.92 .92 0 0 1 1-1 .92 .92 0 0 1 .7 1.2l-.1 .6M24.5 110.6a1.25 1.25 0 0 0 .8 1.4 3.4 3.4 0 0 1 2.7 3.6v2.1l-.4 1.3M27.6 119a4.5 4.5 0 0 1-3 2.3l-.1 .3 .1 .4 1.1 .7M44.3 111.8l1.2 .4M45.3 110.6a.94 .94 0 0 0-.8-1.3 .94 .94 0 0 0-1 1.1 1.35 1.35 0 0 0 .8 1.4"/>
<path d="M45.4 110.6l-.3 .6M45.5 112.2a3.6 3.6 0 0 1 1.7 3.3l-.1 2.1-.4 1.4M46.7 119a4.8 4.8 0 0 1-3 2.5l-.2 .4 .2 .3M24.6 123.8a1.08 1.08 0 0 0 .3 1.1 1.08 1.08 0 0 0 1.1 .3l.5-.7M25.7 122.7l.5 .4M26.2 123.1l.2 .7 .1 .6M26.5 124.4v.1M43.6 124a1.1 1.1 0 0 0 .3 1.1 1.1 1.1 0 0 0 1.2 .3l.5-.7M43.8 122.2l1 .6M44.7 122.8l.6 .5M45.3 123.3l.2 .6 .1 .7M45.6 124.7h.1"/>
</g>
<!-- layer: ANNOTATIONS -->
<path d="M19.5 123.1h.1M19.8 124.3h.1M37.9 124.6h.1" fill="none" stroke="#000" stroke-width=".2"/>
<!-- layer: TITLE BLOCK -->
<g fill="none" stroke="#000" stroke-width=".25">
<path d="M3.2 3.3h272.6v209.4h-272.6zM60.3 3.3v175.4h-57.1M235 8.2h36v10.4h-36zM235 15.1h36M244.5 11.7h26.5M244.5 8.2v10.4M3.2 54.3h57.1M24.2 52.2h15.1M24.7 99.6h14.2M3.2 101.2h57.1M3.2 135.9h57.1M12.7 133.1h19.1"/>
<path d="M35.2 133.1h19.1M3.2 140.1h57.1M3.2 144.2h57.1M3.2 148.4h57.1M3.2 156.9h57.1M28.4 140.1v38.6M29.5 149.3h2.4v2.4h-2.4zM29.5 153.5h2.4v2.3h-2.4zM29.5 157.9h2.4v2.3h-2.4zM3.2 165.5h57.1M3.2 170.2h57.1M29.5 162.1h2.3v2.3h-2.3z"/>
<path d="M29.5 175.3h2.3v2.3h-2.3zM29.5 166.4h2.4v2.3h-2.4zM29.5 171.1h2.4v2.3h-2.4zM40.1 166.4h2.3v2.3h-2.3zM3.2 200h67.9M3.2 195.8h167.8M3.2 191.7h167.8v21M29.6 191.7v21M71.1 191.7v21M90.3 191.7v21M3.2 208.6h67.9M3.2 204.4h67.9"/>
<path d="M209.6 207h43.2M230.9 201.3v11.4M252.8 201.3v11.4M275.8 201.3h-66.2v11.4"/>
</g>
<!-- layer: 0 -->
<path d="M257.8 11.7v6.9" fill="none" stroke="#000" stroke-width=".25"/>
<text font-size="7.2" x="225.4" y="195.5">HEAVY DUTY</text>
<text font-size="2.5" x="24.1" y="44.4">1/4&quot; SETBACK</text>
<g font-size="2.4">
<text x="245.7" y="11.1">STANDARD MAX. VALUES</text>
<text x="236.6" y="12.7">MODEL</text>
<text x="238" y="17.8">610</text>
<text x="248.1" y="14.4">WIDTH</text>
<text x="249.4" y="17.8">30' 4&quot;</text>
<text x="260.7" y="14.4">HEIGHT</text>
<text x="261.8" y="17.8">28' 4&quot;</text>
<text x="24.2" y="51.7">Z GUIDE DETAIL</text>
<text x="24.7" y="99.1">F TUBE DETAIL</text>
<text x="12.7" y="132.6">C187 SLAT SECTION</text>
<text x="35.2" y="132.6">C275 SLAT SECTION</text>
<text x="7.5" y="143">OPENING WIDTH</text>
<text x="26.1" y="138.8">OPTIONS</text>
<text x="7.5" y="147.2">OPENING HEIGHT</text>
<text x="8.1" y="151.3">HOOD OPTIONS</text>
<text x="32.9" y="155.5">ROUND</text>
<text x="32.9" y="151.4">OCTAGON</text>
<text x="5.4" y="159.9">GUIDE TYPE OPTIONS</text>
<text x="32.9" y="159.9">F TUBES</text>
<text x="32.9" y="164.1">Z GUIDES</text>
<text x="5.4" y="168.4">CHAIN HOIST COVER</text>
<text x="8.8" y="173.1">SLAT OPTIONS</text>
<text x="32.9" y="173.2">C187</text>
<text x="33" y="168.4">WITH</text>
<text x="43.6" y="168.5">WITHOUT</text>
<text x="32.8" y="177.3">C275</text>
<text x="8.4" y="194.7">COMPONENT</text>
<text x="42.9" y="194.7">MATERIAL</text>
<text x="73.7" y="194.7">OPERATION</text>
<text x="91.7" y="194.7">NOTES:</text>
<text x="11.4" y="202.8">CURTAIN</text>
<text x="13" y="198.8">HOOD</text>
<text x="36.9" y="198.6">24 GA. GALVANIZED STEEL</text>
<text x="38.9" y="202.9">GA. GALVANIZED STEEL</text>
<text x="91.9" y="198.6">WIND LOAD: 20 PSF</text>
<text x="210.4" y="203.6">DWG. NO.</text>
<text x="217.6" y="199.8">610 ROLLING STEEL SERVICE DOORS - BETWEEN JAMBS</text>
<text x="231.4" y="203.4">DATE:</text>
<text x="12.2" y="207.3">GUIDES</text>
<text x="43.3" y="207.2">STEEL ANGLES</text>
<text x="72.8" y="204.5">CHAIN HOIST LH</text>
<text x="210.3" y="209.1">SHEET</text>
<text x="231.6" y="209">BY:</text>
<text x="9.8" y="211.5">BOTTOM BAR</text>
<text x="43.1" y="211.6">STEEL ANGLES</text>
</g>
<g font-size="2.1">
<text x="16.1" y="108.7">17/32&quot;</text>
<text x="36.3" y="108.8">7/8&quot;</text>
<text x="16.7" y="117.1">1 7/8&quot;</text>
<text x="35.2" y="118.2">2 3/4&quot;</text>
</g>
<g font-size="2">
<text x="205" y="38.9">PROJECTION</text>
<text x="239" y="44">12&quot;</text>
<text x="140.6" y="48.7">B</text>
<text x="253.2" y="49.7">1/4&quot;</text>
<text x="183.7" y="57">CHARGE WHEEL</text>
<text x="31.3" y="64.3">3&quot;X3&quot;X20' STEEL</text>
<text x="31.2" y="69.2">DOOR BY OHD CORP.</text>
<text x="31.3" y="66.7">TUBE SUPPLIED WITH</text>
<text x="255.5" y="88.7">TOTAL</text>
<text x="254.9" y="91.1">HEIGHT</text>
<text x="78.4" y="96.6">A</text>
<text x="176.6" y="96.6">A</text>
<text x="246.1" y="97.5">OPENING</text>
<text x="246.9" y="99.8">HEIGHT</text>
<text x="182.5" y="113.2">EXPANSION</text>
<text x="182.6" y="115.5">BOLTS SIZED</text>
<text x="182.7" y="117.9">AND SPACED</text>
<text x="182.7" y="120.3">ACCORDINGLY</text>
<text x="166" y="131.4">WEATHER STRIP</text>
<text x="240.1" y="131.4">FINISHED FLOOR</text>
<text x="140.6" y="133.8">B</text>
<text x="123.1" y="139">ELEVATION</text>
<text x="217.8" y="138.7">SECTION B-B</text>
<text x="214.5" y="149.8">12&quot; X 14&quot;</text>
<text x="216.6" y="147.4">MIN.</text>
<text x="217.4" y="144.6">PROJECTION</text>
<text x="224.4" y="149.8">32&quot; X 34&quot;</text>
<text x="226.1" y="147.4">MAX.</text>
<text x="159.1" y="155.3">4 3/4&quot;</text>
<text x="120.4" y="166">OPENING WIDTH</text>
<text x="122.3" y="175.7">SECTION A-A</text>
</g>
</svg>
